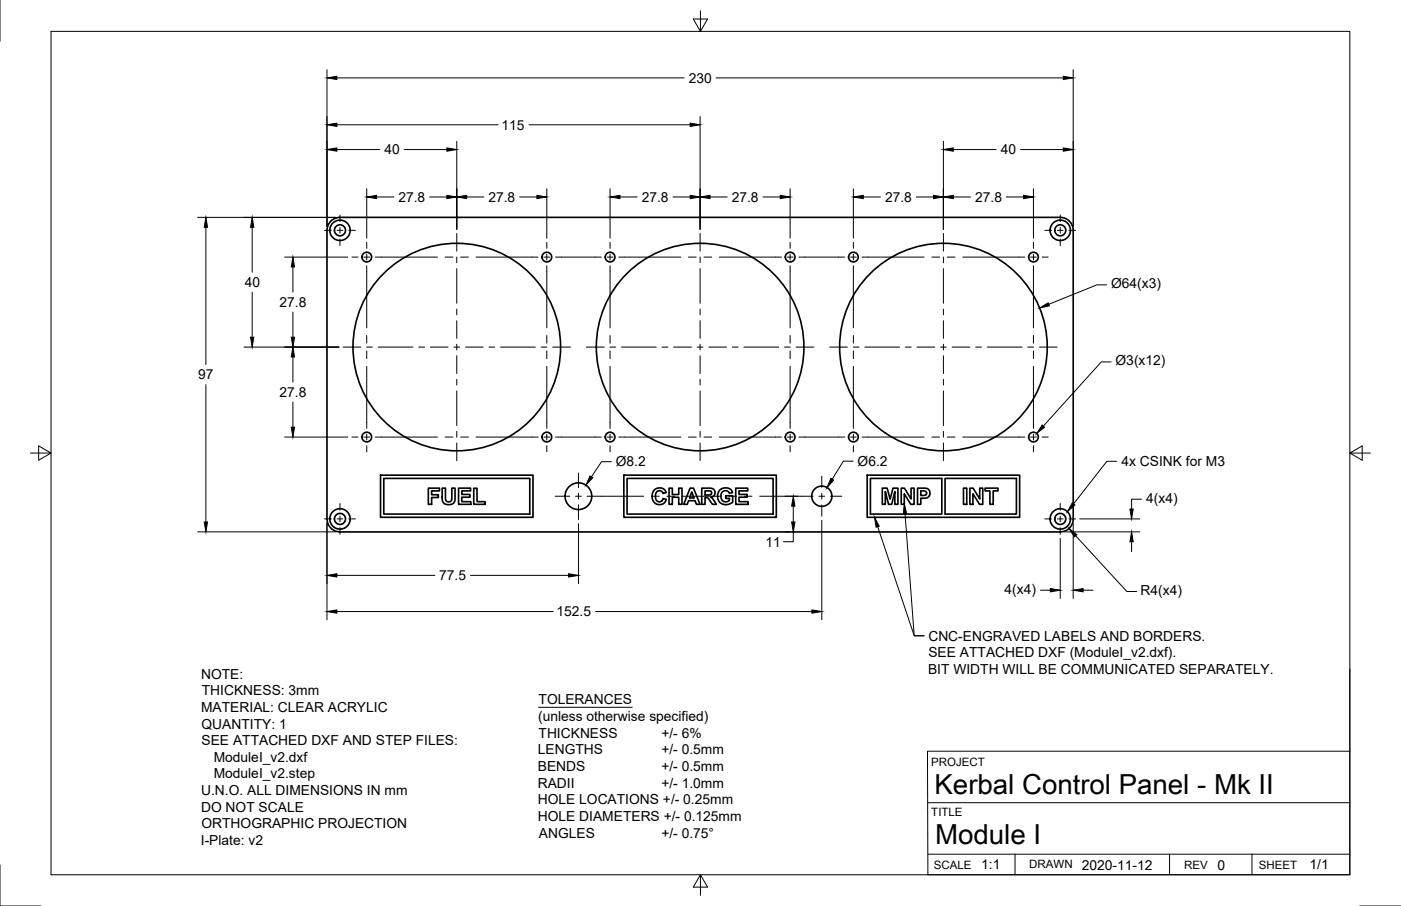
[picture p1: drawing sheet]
<svg xmlns="http://www.w3.org/2000/svg" width="432mm" height="279mm" viewBox="0 0 432 279" stroke-linecap="round" stroke-linejoin="round" font-family="sans-serif">
<!-- layer: Visible -->
<g fill="none" stroke="#000" stroke-width=".51">
<path d="M102 68.2a4 4 0 0 1 2.8-1.2h222a4 4 0 0 1 4 4v89a4 4 0 0 1-4 4h-222a4 4 0 0 1-4-4v-89a4 4 0 0 1 1.2-2.8zM117.3 146.5h47v13h-47zM118.3 147.5h45v11h-45zM132 150.5h3.4v.9h-2.4v1.2h2.1v.8h-2.1v2.1h-1zM136.3 150.5h1v3.6l.3 .5 .7 .2 .6-.2 .3-.4 .1-3.7h1l-.1 3.6-.5 1.2-.7 .3h-1.1l-1.2-.6-.4-1.3zM141.3 150.5h3.7v.9h-2.7v1.1h2.5v.8h-2.5v1.4h2.8v.8h-3.8zM146 150.6h1v4.1h2.5v.8h-3.5zM192.3 146.5h47v13h-47zM193.3 147.5h45v11h-45zM201.6 151.2l.7-.6 1-.1 .9 .1 .9 .7 .2 .6-1 .3-.4-.7-1.1-.1-.6 .5-.2 .7 .1 1.3 .7 .8 1-.1 .6-.9 .9 .3-.7 1.2-.7 .4h-1l-1.3-.7-.5-.9-.1-.9 .1-1.1zM206.2 150.5h1v2h2v-2h1v5h-1v-2.1h-2v2.1h-1zM212.7 150.5h1l2.1 5h-1.1l-.5-1.1h-2l-.4 1.1h-1.1z"/>
<path d="M213.2 151.7l.7 1.9h-1.4zM216.3 150.5l2.7 .1 1.1 .5 .3 .6-.1 .8-.5 .6-.7 .2 .6 .5 1.1 1.7h-1.2l-.8-1a1.3 1.3 0 0 0-1.5-1v2h-1zM217.3 151.4h1.7l.3 .4v.5l-.4 .3-1.6 .1zM221.8 151.2l.8-.6 .9-.1h1l.8 .5 .5 .9-1 .2-.4-.6-.6-.2-1.1 .3-.5 .9v1l.7 1.1 1 .1 .9-.4v-.6h-1.1v-.8h2.1v2l-.8 .4-1.1 .3-1.1-.1-.9-.5-.6-1-.2-1 .2-.9zM226.8 150.5h3.7v.9h-2.7v1.1h2.5v.8h-2.5v1.4h2.8v.8h-3.8zM267.3 146.5h47v13h-47zM268.3 147.5h22v11h-22zM271.9 150.5h1.5l.9 3.4 .9-3.4h1.6v5h-1v-3.9l-1 3.9h-.9l-1-3.9v3.9h-1zM277.8 150.5h.9l2.1 3.4v-3.4h.9v5h-1l-2-3.2v3.2h-.9zM282.8 150.5l2.9 .1 .6 .5 .3 .6-.1 1-.5 .7-.8 .2h-1.4v1.9h-1zM283.8 151.4l1.4 .1 .4 .4-.1 .6-.6 .3h-1.1zM291.3 147.5h22v11h-22z"/>
<path d="M296.9 150.5h1.1v5h-1.1zM298.9 150.5h1l2.1 3.4v-3.4h.9v5h-1l-2-3.2v3.2h-1zM303.6 150.5h4v.9h-1.5v4.1h-1v-4.1h-1.5z"/>
<circle cx="104.8" cy="71" r="1.7"/>
<circle cx="104.8" cy="71" r="3.1"/>
<circle cx="113" cy="79.3" r="1.49"/>
<circle cx="168.5" cy="79.3" r="1.49"/>
<circle cx="188" cy="79.3" r="1.49"/>
<circle cx="243.5" cy="79.3" r="1.49"/>
<circle cx="263" cy="79.3" r="1.49"/>
<circle cx="318.5" cy="79.3" r="1.49"/>
<circle cx="326.8" cy="71" r="1.7"/>
<circle cx="326.8" cy="71" r="3.1"/>
<circle cx="140.8" cy="107" r="32"/>
<circle cx="215.8" cy="107" r="32"/>
<circle cx="290.8" cy="107" r="32"/>
<circle cx="113" cy="134.8" r="1.49"/>
<circle cx="168.5" cy="134.8" r="1.49"/>
<circle cx="188" cy="134.8" r="1.49"/>
<circle cx="243.5" cy="134.8" r="1.49"/>
<circle cx="263" cy="134.8" r="1.49"/>
<circle cx="318.5" cy="134.8" r="1.49"/>
<circle cx="178.3" cy="153" r="4.1"/>
<circle cx="253.3" cy="153" r="3.1"/>
<circle cx="104.8" cy="160" r="1.7"/>
<circle cx="104.8" cy="160" r="3.1"/>
<circle cx="326.8" cy="160" r="1.7"/>
<circle cx="326.8" cy="160" r="3.1"/>
</g>
<!-- layer: Border -->
<path d="M0 0v12.7M15.7 9.7h400.3v260.1h-400.3zM215.9 3.3v6.4l-2.2-3.8h4.4l-2.2 3.8M9.4 139.7h6.3l-3.8-2.2v4.4l3.8-2.2M416 139.7l3.8 2.2v-4.4l-3.8 2.2h6.4M0 266.7v12.7h12.7M215.9 269.8l2.2 3.8h-4.4l2.2-3.8v6.3M419.1 279.4h12.7" fill="none" stroke="#000" stroke-width=".31"/>
<!-- layer: Titleblock -->
<path d="M416 206.3v63.5h-130l-.1-38.1h130.1M286 247.5h130M286 263.4h130M312.8 263.4v6.4M360.5 263.4v6.4M385.9 263.4v6.4" fill="none" stroke="#000" stroke-width=".31"/>
<!-- layer: Center Lines -->
<g fill="none" stroke="#000" stroke-width=".31">
<path d="M100 71h2.1M103.9 71h1.8M104.8 66.3v2.1M104.8 70.1v1.8M104.8 73.7v2.1M107.5 71h2M108.5 79.3h1.8M112.1 79.3h1.8M113 74.7v1.9M113 78.4v1.8M115.7 79.3h1.9M140.8 72v5.4"/>
<path d="M140.8 79.2v1.8M164 79.3h1.9M167.6 79.3h1.8M168.5 74.7v1.9M168.5 78.4v1.8M171.2 79.3h1.9M183.5 79.3h1.8M187.1 79.3h1.8M188 74.7v1.9M188 78.4v1.8M190.7 79.3h1.9M215.8 72v5.4"/>
<path d="M215.8 79.2v1.8M239 79.3h1.9M242.6 79.3h1.8M243.5 74.7v1.9M243.5 78.4v1.8M246.2 79.3h1.9M258.5 79.3h1.8M262.1 79.3h1.8M263 74.7v1.9M263 78.4v1.8M265.7 79.3h1.9M290.8 72v5.4"/>
<path d="M290.8 79.2v1.8M314 79.3h1.8M317.6 79.3h1.8M318.5 74.7v1.9M318.5 78.4v1.8M321.2 79.3h1.9M322 71h2.1M325.9 71h1.8M326.8 66.3v2.1M326.8 70.1v1.8M326.8 73.7v2.1M329.5 71h2"/>
<path d="M113 82v1.8M140.8 82.8v10.7M140.8 95.3v1.8M140.8 98.9v5.5M168.5 82v1.8M188 82v1.8M215.8 82.8v10.7M215.8 95.3v1.8M215.8 98.9v5.5M243.5 82v1.8M263 82v1.8M290.8 82.8v10.7"/>
<path d="M290.8 95.3v1.8M290.8 98.9v5.5M318.5 82v1.8M105.7 107h5.5M113 107h1.8M116.6 107h10.7M129.1 107h1.8M132.6 107h5.5M139.9 107h1.8M140.8 106.2v1.7M140.8 109.7v5.5M140.8 117v1.7"/>
<path d="M143.5 107h5.4M150.7 107h1.8M154.3 107h10.7M166.8 107h1.8M170.3 107h5.5M180.7 107h5.5M188 107h1.8M191.6 107h10.7M204 107h1.8M207.6 107h5.5M214.9 107h1.8M215.8 106.2v1.7"/>
<path d="M215.8 109.7v5.5M215.8 117v1.7M218.5 107h5.4M225.7 107h1.8M229.3 107h10.7M241.8 107h1.8M245.4 107h5.4M255.7 107h5.5M263 107h1.8M266.6 107h10.7M279.1 107h1.7M282.6 107h5.5"/>
<path d="M289.9 107h1.8M290.8 106.2v1.7M290.8 109.7v5.5M290.8 117v1.7M293.5 107h5.4M300.7 107h1.8M304.3 107h10.7M316.8 107h1.8M320.4 107h5.4M108.5 134.8h1.8M112.1 134.8h1.8M113 130.2v1.9"/>
<path d="M113 133.9v1.8M113 137.5v1.8M115.7 134.8h1.9M140.8 120.5v10.8M140.8 133v1.8M140.8 136.6v5.5M164 134.8h1.9M167.6 134.8h1.8M168.5 130.2v1.9M168.5 133.9v1.8M168.5 137.5v1.8M171.2 134.8h1.9"/>
<path d="M183.5 134.8h1.8M187.1 134.8h1.8M188 130.2v1.9M188 133.9v1.8M188 137.5v1.8M190.7 134.8h1.9M215.8 120.5v10.8M215.8 133v1.8M215.8 136.6v5.5M239 134.8h1.9M242.6 134.8h1.8M243.5 130.2v1.9"/>
<path d="M243.5 133.9v1.8M243.5 137.5v1.8M246.2 134.8h1.9M258.5 134.8h1.8M262.1 134.8h1.8M263 130.2v1.9M263 133.9v1.8M263 137.5v1.8M265.7 134.8h1.9M290.8 120.5v10.8M290.8 133v1.8M290.8 136.6v5.5"/>
<path d="M314 134.8h1.8M317.6 134.8h1.8M318.5 130.2v1.9M318.5 133.9v1.8M318.5 137.5v1.8M321.2 134.8h1.9M104.8 155.3v2.1M104.8 159.1v1.8M171.1 153h4.5M177.4 153h1.8M178.3 145.9v4.4M178.3 152.1v1.8"/>
<path d="M178.3 155.7v4.5M181 153h4.4M247.1 153h3.5M252.4 153h1.8M253.3 146.9v3.4M253.3 152.1v1.8M253.3 155.7v3.5M255.9 153h3.5M326.8 155.3v2.1M326.8 159.1v1.8M100 160h2.1M103.9 160h1.8"/>
<path d="M104.8 162.7v2.1M107.5 160h2M322 160h2.1M325.9 160h1.8M326.8 162.7v2.1M329.5 160h2"/>
</g>
<!-- layer: Phantom Lines -->
<g fill="none" stroke="#000" stroke-width=".31">
<path d="M117.6 79.3h17.2M137.2 79.3h2.4M142 79.3h2.4M146.7 79.3h17.3M173.1 79.3h10.4M192.6 79.3h17.2M212.2 79.3h2.4M217 79.3h2.4M221.7 79.3h17.3M248.1 79.3h10.4M267.6 79.3h17.2M287.2 79.3h2.4"/>
<path d="M292 79.3h2.3M296.7 79.3h17.3M113 83.8v17.3M168.5 83.8v17.3M188 83.8v17.3M243.5 83.8v17.3M263 83.8v17.3M318.5 83.8v17.3M113 103.5v2.3M113 108.2v2.4M113 113v17.2M168.5 103.5v2.3"/>
<path d="M168.5 108.2v2.4M168.5 113v17.2M188 103.5v2.3M188 108.2v2.4M188 113v17.2M243.5 103.5v2.3M243.5 108.2v2.4M243.5 113v17.2M263 103.5v2.3M263 108.2v2.4M263 113v17.2M318.5 103.5v2.3"/>
<path d="M318.5 108.2v2.4M318.5 113v17.2M117.6 134.8h17.2M137.2 134.8h2.4M142 134.8h2.4M146.7 134.8h17.3M173.1 134.8h10.4M192.6 134.8h17.2M212.2 134.8h2.4M217 134.8h2.4M221.7 134.8h17.3M248.1 134.8h10.4"/>
<path d="M267.6 134.8h17.2M287.2 134.8h2.4M292 134.8h2.3M296.7 134.8h17.3M185.4 153h13M200.8 153h2.4M205.6 153h2.3M210.3 153h11.9M224.6 153h2.4M229.4 153h2.4M234.1 153h13"/>
</g>
<!-- layer: Dimensions -->
<g fill="none" stroke="#000" stroke-width=".31">
<path d="M100.8 21.5v48.3M103.8 38.5h49.7M103.8 24h107.1M163 38.5h49.7M215.8 35.9v34.8M220.7 24h107M330.8 21.5v48.3M103.8 46.1h13.2M113 58.2v15.3M124.5 46.1h13.2M140.8 43.6v27.1M168.5 58.2v15.3"/>
<path d="M188 58.2v15.3M243.5 58.2v15.3M263 58.2v15.3M290.8 43.6v27.1M293.8 46.1h13.2M314.5 46.1h13.2M318.5 58.2v15.3M60.9 67h42.6M63.5 70.1v42.4M77.7 70.1v13.8M87.7 79.3h19.5M116.1 60.7h5.3"/>
<path d="M132.4 60.7h5.3M143.8 60.7h5.3M160.2 60.7h5.3M191.1 60.7h5.3M207.4 60.7h5.3M218.8 60.7h5.3M235.2 60.7h5.3M266.1 60.7h5.3M282.4 60.7h5.3M293.8 60.7h5.3M310.2 60.7h5.3M77.7 90.1v13.9"/>
<path d="M90.3 82.3v7.8M90.3 96.2v7.8M341.1 87.8h-3l-14.9 6.1M63.5 118.6v42.4M75.2 107h29.3M90.3 110.1v7.7M342.5 111.6h-3.1l-17.8 19.8M87.7 134.8h19.5M90.3 124v7.7M188.4 142.4h-3l-3.1 4.7M242 153h3.8M244.5 156.1v4.9"/>
<path d="M263 142.2h-3.1l-3.4 5.6M351.8 153.9h-3v3.1M60.9 164h42.6M100.8 161.3v29.8M103.8 177.4h30.2M145 177.4h30.2M178.3 161.5v18.5M242 164h1.2M244.5 164v3.1h-3.1M253.3 160.5v30.6M326.8 166.1v18.5M328 164h23.3"/>
<path d="M330.8 161.3v23.3M331.5 165.2l15.8 17.2h3.1M332.8 160h18.5M348.8 167.1v3M103.8 188.6h66.7M183.6 188.6h66.6M320.7 182h3M333.8 182h3.1"/>
</g>
<g fill="#000" stroke="#000" stroke-width=".31">
<path d="M100.8 38.5l3-.5v1zM100.8 24l3-.5v1zM212.7 38l3.1 .5-3.1 .5zM327.7 23.5l3.1 .5-3.1 .5zM100.8 46.1l3-.5v1zM137.7 45.6l3.1 .5-3.1 .5zM290.8 46.1l3-.5v1zM327.7 45.6l3.1 .5-3.1 .5zM63.5 67l.5 3.1h-1.1zM77.7 67l.5 3.1h-1zM113 60.7l3.1-.5v1.1zM137.7 60.2l3.1 .5-3.1 .6z"/>
<path d="M140.8 60.7l3-.5v1.1zM165.5 60.2l3 .5-3 .6zM188 60.7l3.1-.5v1.1zM212.7 60.2l3.1 .5-3.1 .6zM215.8 60.7l3-.5v1.1zM240.5 60.2l3 .5-3 .6zM263 60.7l3.1-.5v1.1zM287.7 60.2l3.1 .5-3.1 .6zM290.8 60.7l3-.5v1.1zM315.5 60.2l3 .5-3 .6zM90.3 79.3l.5 3h-1zM320.4 95l2.6-1.6 .4 .9z"/>
<path d="M77.2 104h1l-.5 3zM89.8 104h1l-.5 3zM90.3 107l.5 3.1h-1zM89.8 131.7h1l-.5 3.1zM321.2 131.1l.7 .6-2.4 2zM181.8 146.8l.9 .5-2.1 2.3zM244.5 153l.5 3.1h-1zM256.1 147.5l.8 .5-2 2.4zM348.3 157h1l-.5 3zM62.9 161h1.1l-.5 3zM100.8 177.4l3-.5v1zM175.2 176.9l3.1 .5-3.1 .5z"/>
<path d="M244 161h1l-.5 3zM329.5 163l2.4 1.9-.7 .7zM348.8 164l.5 3.1h-1zM100.8 188.6l3-.5v1zM250.2 188.1l3.1 .5-3.1 .5zM323.7 181.5l3.1 .5-3.1 .5zM330.8 182l3-.5v1z"/>
</g>
<!-- layer: Annotations -->
<path d="M278.7 155.3l.7 3-1 .1zM330.5 155.1l.8 .6-2.3 2.1zM269.5 159.5l1.5 2.8-1 .3z" fill="#000" stroke="#000" stroke-width=".31"/>
<path d="M278.9 158.4l2.9 37.7h3h-3l-11.3-33.7M344.2 142.3h-3.1l-10.2 13.1M166 218.1h28.9" fill="none" stroke="#000" stroke-width=".31"/>
<g font-size="8.5">
<text x="288" y="244.8">Kerbal Control Panel - Mk II</text>
<text x="288.2" y="260.2">Module I</text>
</g>
<g font-size="4.3">
<text x="212.3" y="25.5">230</text>
<text x="154.6" y="40">115</text>
<text x="118.5" y="47.6">40</text>
<text x="308.5" y="47.6">40</text>
<text x="122.8" y="62.2">27.8</text>
<text x="150.5" y="62.2">27.8</text>
<text x="197.8" y="62.2">27.8</text>
<text x="225.5" y="62.2">27.8</text>
<text x="272.8" y="62.2">27.8</text>
<text x="300.5" y="62.2">27.8</text>
<text x="75.4" y="88.5">40</text>
<text x="342.5" y="88.9">Ø64(x3)</text>
<text x="86.1" y="94.7">27.8</text>
<text x="343.8" y="112.7">Ø3(x12)</text>
<text x="61.1" y="117">97</text>
<text x="86.1" y="122.4">27.8</text>
<text x="189.8" y="143.8">Ø8.2</text>
<text x="264.3" y="143.7">Ø6.2</text>
<text x="345.7" y="143.8">4x CSINK for M3</text>
<text x="353.3" y="155">4(x4)</text>
<text x="236" y="168.6">11</text>
<text x="135.4" y="178.9">77.5</text>
<text x="309.6" y="183.1">4(x4)</text>
<text x="351.5" y="183.5">R4(x4)</text>
<text x="171.6" y="190.1">152.5</text>
<text x="286.1" y="197.6">CNC-ENGRAVED LABELS AND BORDERS.</text>
<text x="286.2" y="202.7">SEE ATTACHED DXF (ModuleI_v2.dxf).</text>
<text x="62" y="209.3">NOTE:</text>
<text x="286" y="207.9">BIT WIDTH WILL BE COMMUNICATED SEPARATELY.</text>
<text x="62.2" y="214.4">THICKNESS: 3mm</text>
<text x="62" y="219.6">MATERIAL: CLEAR ACRYLIC</text>
<text x="166" y="217.2">TOLERANCES</text>
<text x="62.1" y="224.7">QUANTITY: 1</text>
<text x="165.8" y="222.3">(unless otherwise specified)</text>
<text x="166" y="227.5">THICKNESS</text>
<text x="203.9" y="227.5">+/- 6%</text>
<text x="62.1" y="229.8">SEE ATTACHED DXF AND STEP FILES:</text>
<text x="165.8" y="232.6">LENGTHS</text>
<text x="203.9" y="232.6">+/- 0.5mm</text>
<text x="65.9" y="235">ModuleI_v2.dxf</text>
<text x="165.8" y="237.7">BENDS</text>
<text x="203.9" y="237.7">+/- 0.5mm</text>
<text x="62" y="245.2">U.N.O. ALL DIMENSIONS IN mm</text>
<text x="65.9" y="240.1">ModuleI_v2.step</text>
<text x="165.8" y="242.9">RADII</text>
<text x="203.9" y="242.9">+/- 1.0mm</text>
<text x="62" y="250.3">DO NOT SCALE</text>
<text x="165.8" y="248">HOLE LOCATIONS +/- 0.25mm</text>
<text x="62.1" y="255.5">ORTHOGRAPHIC PROJECTION</text>
<text x="165.8" y="253.1">HOLE DIAMETERS +/- 0.125mm</text>
<text x="61.9" y="260.6">I-Plate: v2</text>
<text x="166.1" y="258.3">ANGLES</text>
<text x="203.9" y="258.3">+/- 0.75°</text>
<text x="302.4" y="267.9">1:1</text>
<text x="333.4" y="268.2">2020-11-12</text>
<text x="375.2" y="268.2">0</text>
<text x="403.6" y="268">1/1</text>
</g>
<g font-size="3.5">
<text x="287" y="236.2">PROJECT</text>
<text x="287" y="251.5">TITLE</text>
<text x="287.8" y="267.8">SCALE</text>
<text x="317.2" y="267.8">DRAWN</text>
<text x="365" y="267.9">REV</text>
<text x="388" y="267.9">SHEET</text>
</g>
</svg>
